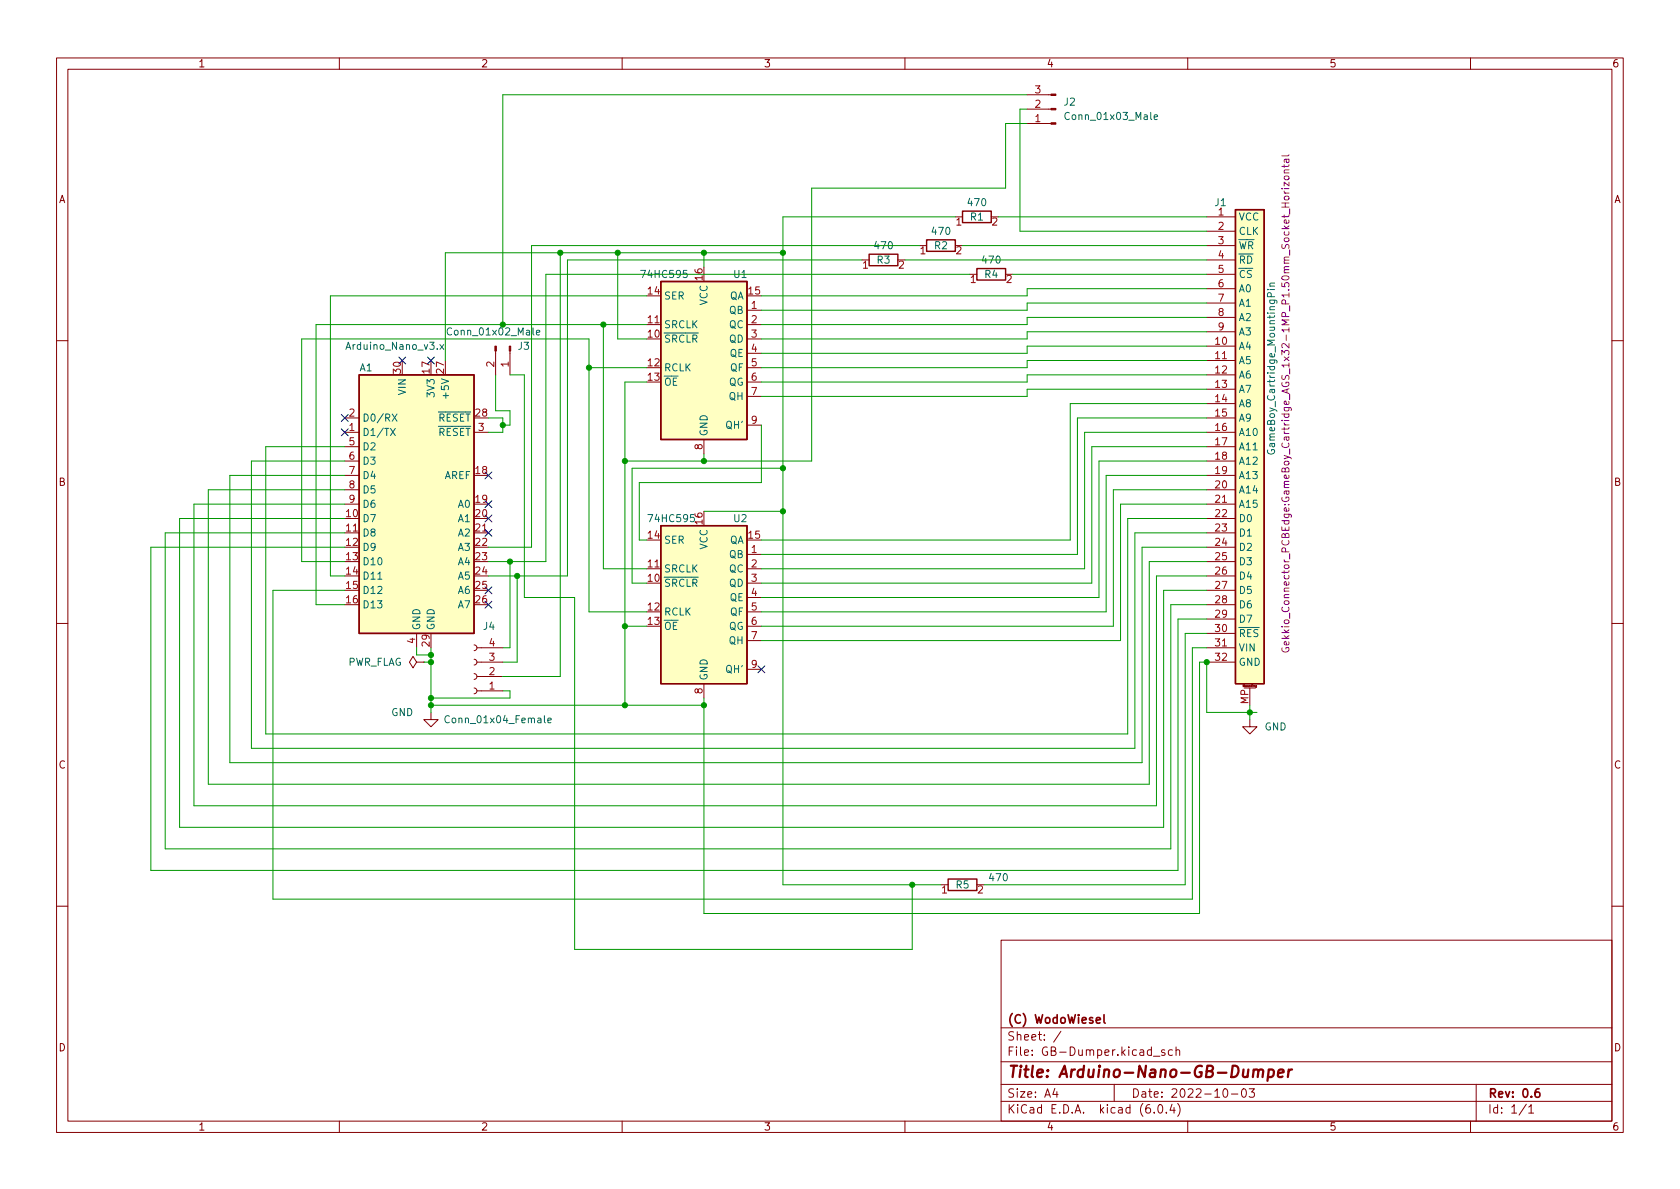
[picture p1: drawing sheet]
<svg xmlns="http://www.w3.org/2000/svg" width="297mm" height="210mm" viewBox="0 0 297 210" stroke-linecap="round" stroke-linejoin="round" font-family="sans-serif">
<g fill="none" stroke="#840000" stroke-width=".18">
<path d="M10 10.2h277v190.1h-277zM12 12.2h273v186.1h-273zM60 10.2v2M110 10.2v2M160 10.2v2M181.6 16.8h4.2M181.6 19.3h4.2M210 10.2v2M260 10.2v2M181.6 21.8h4.2M213.4 38.3h5M114.3 57.4h2.5"/>
<path d="M132.1 54.9h2.5M132.1 57.4h2.5M132.1 59.9h2.5M213.4 40.9h5M213.4 43.4h5M213.4 46h5M213.4 48.5h5M213.4 51h5M213.4 53.6h5M213.4 56.1h5M213.4 58.7h5M10 60.2h2"/>
<path d="M61 73.9h2.5M61 76.4h2.5M61 79h2.5M83.8 76.4h2.6M87.6 62.1v4.2M90.2 62.1v4.2M124.5 77.7v2.6M132.1 62.5h2.5M132.1 65h2.5M132.1 67.6h2.5M132.1 70.1h2.5M132.1 75.2h2.5"/>
<path d="M213.4 61.2h5M213.4 63.7h5M213.4 66.3h5M213.4 68.8h5M213.4 71.4h5M213.4 73.9h5M213.4 76.4h5M213.4 79h5M285 60.2h2M61 81.5h2.5M61 84.1h2.5M61 86.6h2.5"/>
<path d="M61 89.1h2.5M61 94.2h2.5M83.8 94.2h2.6M132.1 98h2.5M213.4 81.5h5M213.4 84.1h5M213.4 86.6h5M213.4 89.1h5M213.4 91.7h5M213.4 94.2h5M213.4 96.8h5M213.4 99.3h5"/>
<path d="M10 110.2h2M73.7 117.1l-.7-1-.6 1 .6 1 .7-1h1.2M73.7 112v2.5M74.9 117.1h.1M83.8 114l.4 .2 .1 .3-.1 .4-.4 .2M83.8 116.6l.4 .1 .1 .4-.1 .3-.4 .2M83.8 119.1l.4 .2 .1 .3-.1 .4-.4 .1M84.3 114.5h4.6M84.3 117.1h4.6M84.3 119.6h4.6M114.3 100.6h2.5M132.1 100.6h2.5"/>
<path d="M132.1 103.1h2.5M132.1 105.7h2.5M132.1 108.2h2.5M132.1 110.7h2.5M132.1 113.3h2.5M132.1 118.4h2.5M213.4 101.8h5M213.4 104.4h5M213.4 106.9h5M213.4 109.5h5M213.4 112h5M213.4 114.5h5"/>
<path d="M213.4 117.1h5M285 110.2h2M76.2 126v1.2h1.3l-1.3 1.3-1.3-1.3h1.3M83.8 121.7l.4 .1 .1 .4-.1 .3-.4 .2M84.3 122.2h4.6M124.5 120.9v2.5M220 121.7h2M221 127.2v1.3h1.2l-1.2 1.3-1.3-1.3h1.3M221 121.7v3M222.2 121.4h-.2v-.2h.2v.3l-.2 .1M10 160.2h2M177 166.3h108v32h-108z"/>
<path d="M285 160.2h2M60 198.3v2M110 198.3v2M160 198.3v2M177 194.8h108M177 191.8h108M177 187.8h108M177 181.8h108M186.5 192.5l-.4 1h1M186.9 193v1M187.6 182.4l-1.3 1.9M197 191.8v3"/>
<path d="M203.9 186.8h1.2M204.1 196.7v.1M204.9 195.4l.2-.1a.81 .81 0 0 1 .6 .7 .81 .81 0 0 1-.3 .8h-.2a.81 .81 0 0 1-.6-.6 .81 .81 0 0 1 .3-.8zM205.9 185.7l-.3-.1-.2 .2v.3l.5 .1v.4h-.5M206.2 196.7v.1M207.2 195.3l-.3 1h.9M207.3 185.7l-.4-.1-.3 .3v.4l.1 .3h.6M207.6 195.8v1M207.9 185.8l.2-.2 .4 .1 .1 .9M207.9 185.1v1.5M208.2 195.1a1.72 1.72 0 0 1 0 2.3M210 198.3v2"/>
<path d="M216.4 192.6l.2-.1a.81 .81 0 0 1 .6 .7 .81 .81 0 0 1-.3 .8h-.2a.81 .81 0 0 1-.6-.6 .81 .81 0 0 1 .3-.8zM217.7 193.5h1.2M219.7 192.6l.2-.1a.81 .81 0 0 1 .5 .7 .81 .81 0 0 1-.3 .8h-.1a.81 .81 0 0 1-.6-.6 .81 .81 0 0 1 .3-.8zM220.9 192.5h.9l-.5 .6 .4 .1v.7l-.2 .1h-.4l-.2-.1M260 198.3v2M261 191.8v6.5M269.9 195.3l-1.3 1.9M270.3 195.8l.4-.5v1.5M270.3 196.8h.9"/>
</g>
<path d="M195.2 179.4v1.3l.2 .2M193.8 180.4l.8-.1-.1-.3-.4-.1-.3 .2 .1 .8h.6M272.1 192.5a.59 .59 0 0 0-.7 .7v.5l.2 .3h.4l.2-.1 .1-.5-.2-.2-.4-.1-.3 .3" fill="none" stroke="#840000" stroke-width=".3"/>
<path d="M221.7 189.3a.49 .49 0 0 1 .8 .1l-.1 1.1M222.5 189.4a.5 .5 0 0 1 .8-.2l-.1 1.3M224.3 189.2l.2-.1 .6 .1 .2 .3-.1 .6a.66 .66 0 0 1-1 .3M224.3 189.1l-.2 2M226 189.8l1-.2-.1-.4-.2-.1-.6 .1-.2 1 .3 .3 .6-.1M227.9 189.1l-.2 1.4M228.4 189.1l-.4 .1-.2 .3" fill="none" stroke="#840000" stroke-width=".4"/>
<g fill="#ffffc2" stroke="#ffffc2" stroke-width=".18">
<path d="M218.4 37.1h5.1v83.8h-5.1z"/>
<path d="M116.8 93h15.3v27.9h-15.3z"/>
<path d="M63.5 66.3h20.3v45.7h-20.3z"/>
<path d="M116.8 49.8h15.3v27.9h-15.3z"/>
</g>
<path d="M170.2 37.3h5.1v2.1h-5.1zM218.4 37.1h5.1v83.8h-5.1zM116.8 49.8h15.3v27.9h-15.3zM153.7 45h5v2h-5zM163.8 42.4h5.1v2h-5.1zM172.7 47.5h5.1v2h-5.1zM63.5 66.3h20.3v45.7h-20.3zM116.8 93h15.3v27.9h-15.3zM167.6 155.4h5.1v2.1h-5.1z" fill="none" stroke="#840000" stroke-width=".25"/>
<g fill="none" stroke="#006464" stroke-width=".18">
<path d="M204.1 20.7l.6-.1-.1-.2-.4-.1-.1 .2v.6h.5M94.8 58.8l.7-.1-.1-.2-.4-.1-.2 .2 .1 .6h.5M224.1 51.2h.1M224.5 51.2h.9M224.5 50.6h.9M224.8 52.5l-.1-.6-.2-.2-.3 .1-.1 .7h1.3M225.4 50.1h-.8l-.1 .3 .1 .2M69 75.8l.9 1.2M69.3 73.2l.9 1.3M69.9 75.8l-.9 1.2M70.2 73.2l-.9 1.3M77.8 60.9l.7 .9"/>
<path d="M78.5 60.9l-.7 .9M224.2 79.6a.59 .59 0 0 0 .5 .7 .59 .59 0 0 0 .6-.7l-.5-.1v.2M66.8 102.4h.7M79.4 126.7a.6 .6 0 0 0-.8 .4 .6 .6 0 0 0 .6 .7l.2-.1M96.9 127.4l.6-.1-.1-.3h-.4l-.1 .2v.6h.5"/>
</g>
<g fill="none" stroke="#840084" stroke-width=".18">
<path d="M226.6 33.4h.2M227.1 33.8l.2 .3M227.1 33.4h.8M227.1 30.6h.8M227.1 29.1v.5M227.1 31.2l.6-.1 .1 .1 .1 .3-.2 .3h-.4l-.2-.3zM227.4 28.2v.4l.2 .2 .3-.2-.1-.4M227.9 32.2v.7l-.8-.7v.7M227.9 30l-.8 .1v.3l.1 .2M227.9 29.1l-.2 .3h-1.1M227.9 28.2h-.8v.5M227.9 27.4l-.2 .2h-1.1"/>
<path d="M226.6 112.9h1.3M226.7 114.6a.59 .59 0 0 0 .6 .7 .59 .59 0 0 0 .5-.7l-.4-.1v.3M227.1 112.4l.4 .5M227.8 113.5l.1 .4-.2 .1h-.6v-.5l.3-.1 .1 .6M227.9 112.4l-.5 .4"/>
</g>
<g fill="#840000" stroke="#840000" stroke-width=".18">
<path d="M87.5 61.2h.3v.9h-.3z"/>
<path d="M90 61.2h.3v.9h-.3z"/>
<path d="M185.8 16.6h.9v.3h-.9z"/>
<path d="M185.8 19.2h.9v.2h-.9z"/>
<path d="M185.8 21.7h.9v.3h-.9z"/>
</g>
<g fill="none" stroke="#009600" stroke-width=".18">
<path d="M181.6 19.3h-1.3v21.6h33.1M181.6 16.8h-92.7v40.6M168.9 38.3h-30.5v118.2h28M176.5 38.3h36.9M181.6 21.8h-3.8v11.5h-34.3v48.2h-33M99.1 44.7v74.9h-10.2M106.7 57.4v43.2h7.6M109.2 44.7v15.2h5.1M114.3 57.4h-58.4v49.5h5.1M114.3 52.3h-55.9v49.5h2.6M124.5 44.7v2.5M138.4 44.7h-59.7v19"/>
<path d="M152.4 46h-52.1v55.8h-13.9M160 46h53.4M162.6 43.4h-68.6v53.4h-7.6M170.2 43.4h43.2M171.4 48.5h-74.9v50.8h-10.1M179.1 48.5h34.3M213.4 53.6h-31.8v1.3h-47M213.4 56.1h-31.8v1.3h-47M213.4 51h-31.8v1.3h-47M213.4 58.7h-31.8v1.2h-47M61 79h-14v50.8h152.4v-38.1h14M86.4 73.9h2.5v2.5h-2.5"/>
<path d="M87.6 66.3v6.3h2.6v2.6h-1.3M90.2 66.3h2.5v39.4h8.9v62.2h59.7v-11.4M104.1 65h10.2M114.3 67.6h-3.8v57.1M134.6 75.2v10.1h-21.6v10.2h1.3M213.4 61.2h-31.8v1.3h-47M213.4 63.7h-31.8v1.3h-47M213.4 66.3h-31.8v1.3h-47M213.4 68.8h-31.8v1.3h-47M213.4 73.9h-22.9v24.1h-55.9M213.4 71.4h-24.2v24.1h-54.6M213.4 79h-20.4v24.1h-58.4"/>
<path d="M213.4 76.4h-21.6v24.2h-57.2M61 81.5h-16.6v50.8h156.3v-38.1h12.7M61 86.6h-24.2v52.1h166.4v-39.4h10.2M61 84.1h-20.4v50.8h161.3v-38.1h11.5M61 99.3h-7.7v-39.4h50.8v48.3h10.2M61 96.8h-34.3v57.1h181.6v-44.4h5.1M61 91.7h-29.3v54.6h174v-41.9h7.7M61 89.1h-26.7v53.4h170.2v-40.7h8.9M61 94.2h-31.8v55.9h177.8v-43.2h6.4M90.2 99.3v15.2h-1.3M124.5 80.3v1.2M124.5 90.4h13.9"/>
<path d="M138.4 82.8h-26.6v20.3h2.5M213.4 81.5h-19.1v24.2h-59.7M213.4 86.6h-16.6v24.1h-62.2M213.4 84.1h-17.8v24.1h-61M213.4 89.1h-15.3v24.2h-63.5M61 104.4h-12.7v54.6h162.5v-44.5h2.6M73.7 114.5v1.3h2.5M74.9 117.1h1.3M76.2 114.5v11.5M91.4 101.8v15.3h-2.5M110.5 110.7h3.8M213.4 112h-3.9v44.5h-35.5"/>
<path d="M76.2 124.7h48.3M88.9 122.2h1.3v1.2h-14M124.5 123.4v38.1h87.6v-44.4h1.3v8.9h8.8M221 124.7v2.5"/>
</g>
<g fill="none" stroke="#000084" stroke-width=".18">
<path d="M60.4 73.3l1.2 1.2M60.4 75.8l1.2 1.3M61.6 73.3l-1.2 1.2M61.6 75.8l-1.2 1.3M70.5 63.1l1.2 1.3M71.7 63.1l-1.2 1.3M75.6 63.1l1.2 1.3M76.8 63.1l-1.2 1.3M85.8 91.1l1.2 1.2M85.8 93.6l1.2 1.2M85.8 83.5l1.2 1.2M85.8 88.5l1.2 1.3"/>
<path d="M87 91.1l-1.2 1.2M87 93.6l-1.2 1.2M87 83.5l-1.2 1.2M87 88.5l-1.2 1.3M85.8 106.3l1.2 1.2M85.8 103.8l1.2 1.2M87 106.3l-1.2 1.2M87 103.8l-1.2 1.2M134 117.7l1.2 1.3M135.2 117.7l-1.2 1.3"/>
</g>
<g fill="#009600" stroke="#009600" stroke-width=".18">
<circle cx="138.4" cy="44.7" r=".46"/>
<circle cx="106.7" cy="57.4" r=".46"/>
<circle cx="88.9" cy="57.4" r=".46"/>
<circle cx="99.1" cy="44.7" r=".46"/>
<circle cx="109.2" cy="44.7" r=".46"/>
<circle cx="104.1" cy="65" r=".46"/>
<circle cx="110.5" cy="81.5" r=".46"/>
<circle cx="124.5" cy="44.7" r=".46"/>
<circle cx="90.2" cy="99.3" r=".46"/>
<circle cx="76.2" cy="115.8" r=".46"/>
<circle cx="76.2" cy="117.1" r=".46"/>
<circle cx="76.2" cy="124.7" r=".46"/>
<circle cx="76.2" cy="123.4" r=".46"/>
<circle cx="91.4" cy="101.8" r=".46"/>
<circle cx="161.3" cy="156.5" r=".46"/>
<circle cx="213.4" cy="117.1" r=".46"/>
<circle cx="221" cy="126" r=".46"/>
<circle cx="88.9" cy="75.2" r=".46"/>
<circle cx="138.4" cy="90.4" r=".46"/>
<circle cx="110.5" cy="110.7" r=".46"/>
<circle cx="124.5" cy="81.5" r=".46"/>
<circle cx="138.4" cy="82.8" r=".46"/>
<circle cx="110.5" cy="124.7" r=".46"/>
<circle cx="124.5" cy="124.7" r=".46"/>
</g>
<text font-size="2.8" fill="#840000" x="178" y="190.6">Title: Arduino-Nano-GB-Dumper</text>
<g font-size="2.1" fill="#840000">
<text x="178" y="184">Sheet: /</text>
<text x="178" y="181">(C) WodoWiesel</text>
<text x="178" y="186.7">File: GB-Dumper.kicad_sch</text>
<text x="178" y="196.9">KiCad E.D.A. kicad (6.0.4)</text>
<text x="178" y="194.1">Size: A4</text>
<text x="200" y="194.1">Date: 2022-10-03</text>
<text x="263" y="194.1">Rev: 0.6</text>
<text x="263" y="196.9">Id: 1/1</text>
</g>
<g font-size="1.8" fill="#840000">
<text x="35" y="11.9">1</text>
<text x="85" y="11.9">2</text>
<text x="135" y="11.9">3</text>
<text x="185" y="11.9">4</text>
<text x="235" y="11.9">5</text>
<text x="285" y="11.9">6</text>
<text x="10.3" y="35.9">A</text>
<text x="285.3" y="35.9">A</text>
<text x="10.3" y="85.9">B</text>
<text x="285.3" y="85.9">B</text>
<text x="10.3" y="135.9">C</text>
<text x="285.3" y="135.9">C</text>
<text x="10.3" y="185.9">D</text>
<text x="285.3" y="185.9">D</text>
<text x="35" y="199.9">1</text>
<text x="85" y="199.9">2</text>
<text x="135" y="199.9">3</text>
<text x="185" y="199.9">4</text>
<text x="235" y="199.9">5</text>
<text x="285" y="199.9">6</text>
</g>
<g font-size="1.8" fill="#a90000">
<text x="183" y="16.5">3</text>
<text x="183" y="21.6">1</text>
<text x="183" y="19">2</text>
<text x="169.1" y="39.9">1</text>
<text x="175.4" y="39.9">2</text>
<text x="215.4" y="40.6">2</text>
<text x="152.5" y="47.5">1</text>
<text x="158.9" y="47.5">2</text>
<text x="162.7" y="45">1</text>
<text x="169.1" y="45">2</text>
<text x="215.4" y="43.2">3</text>
<text x="215.4" y="45.7">4</text>
<text x="114.6" y="52.1">14</text>
<text x="124.2" y="49.5" transform="rotate(-90 124.2 49.5)">16</text>
<text x="132.4" y="52.1">15</text>
<text x="171.6" y="50">1</text>
<text x="177.9" y="50">2</text>
<text x="215.4" y="48.3">5</text>
<text x="215.4" y="50.8">6</text>
<text x="215.4" y="53.3">7</text>
<text x="114.6" y="59.7">10</text>
<text x="114.6" y="57.1">11</text>
<text x="132.9" y="54.6">1</text>
<text x="132.9" y="57.1">2</text>
<text x="132.9" y="59.7">3</text>
<text x="215.4" y="55.9">8</text>
<text x="215.4" y="58.4">9</text>
<text x="87.4" y="64.9" transform="rotate(-90 87.4 64.9)">2</text>
<text x="89.9" y="64.9" transform="rotate(-90 89.9 64.9)">1</text>
<text x="114.6" y="64.8">12</text>
<text x="132.9" y="62.2">4</text>
<text x="132.9" y="64.8">5</text>
<text x="214.9" y="61">10</text>
<text x="214.9" y="63.5">11</text>
<text x="70.9" y="66" transform="rotate(-90 70.9 66)">30</text>
<text x="75.9" y="66" transform="rotate(-90 75.9 66)">17</text>
<text x="78.5" y="66" transform="rotate(-90 78.5 66)">27</text>
<text x="114.6" y="67.3">13</text>
<text x="132.9" y="67.3">6</text>
<text x="132.9" y="69.8">7</text>
<text x="214.9" y="66">12</text>
<text x="214.9" y="68.6">13</text>
<text x="214.9" y="71.1">14</text>
<text x="61.7" y="76.2">1</text>
<text x="61.7" y="73.7">2</text>
<text x="84.1" y="73.7">28</text>
<text x="84.6" y="76.2">3</text>
<text x="132.9" y="74.9">9</text>
<text x="214.9" y="73.7">15</text>
<text x="214.9" y="76.2">16</text>
<text x="61.7" y="78.7">5</text>
<text x="61.7" y="81.3">6</text>
<text x="61.7" y="83.8">7</text>
<text x="84.1" y="83.8">18</text>
<text x="124.2" y="79.5" transform="rotate(-90 124.2 79.5)">8</text>
<text x="214.9" y="78.7">17</text>
<text x="214.9" y="81.3">18</text>
<text x="214.9" y="83.8">19</text>
<text x="61.7" y="86.4">8</text>
<text x="61.7" y="88.9">9</text>
<text x="84.1" y="88.9">19</text>
<text x="214.9" y="86.4">20</text>
<text x="214.9" y="88.9">21</text>
<text x="61.2" y="91.4">10</text>
<text x="61.2" y="94">11</text>
<text x="84.1" y="91.4">20</text>
<text x="84.1" y="94">21</text>
<text x="114.6" y="95.2">14</text>
<text x="124.2" y="92.7" transform="rotate(-90 124.2 92.7)">16</text>
<text x="132.4" y="95.2">15</text>
<text x="214.9" y="91.4">22</text>
<text x="214.9" y="94">23</text>
<text x="61.2" y="96.5">12</text>
<text x="61.2" y="99.1">13</text>
<text x="61.2" y="101.6">14</text>
<text x="84.1" y="96.5">22</text>
<text x="84.1" y="99.1">23</text>
<text x="84.1" y="101.6">24</text>
<text x="114.6" y="100.3">11</text>
<text x="132.9" y="97.8">1</text>
<text x="132.9" y="100.3">2</text>
<text x="214.9" y="96.5">24</text>
<text x="214.9" y="99.1">25</text>
<text x="214.9" y="101.6">26</text>
<text x="61.2" y="104.1">15</text>
<text x="61.2" y="106.7">16</text>
<text x="84.1" y="104.1">25</text>
<text x="84.1" y="106.7">26</text>
<text x="114.6" y="102.9">10</text>
<text x="114.6" y="107.9">12</text>
<text x="132.9" y="102.9">3</text>
<text x="132.9" y="105.4">4</text>
<text x="132.9" y="107.9">5</text>
<text x="214.9" y="104.1">27</text>
<text x="214.9" y="106.7">28</text>
<text x="73.4" y="113.8" transform="rotate(-90 73.4 113.8)">4</text>
<text x="114.6" y="110.5">13</text>
<text x="132.9" y="110.5">6</text>
<text x="132.9" y="113">7</text>
<text x="214.9" y="109.2">29</text>
<text x="214.9" y="111.8">30</text>
<text x="75.9" y="114.3" transform="rotate(-90 75.9 114.3)">29</text>
<text x="86.5" y="119.4">2</text>
<text x="86.5" y="116.8">3</text>
<text x="86.5" y="114.3">4</text>
<text x="132.9" y="118.1">9</text>
<text x="214.9" y="114.3">31</text>
<text x="214.9" y="116.8">32</text>
<text x="86.5" y="121.9">1</text>
<text x="124.2" y="122.7" transform="rotate(-90 124.2 122.7)">8</text>
<text x="220.7" y="124.5" transform="rotate(-90 220.7 124.5)">MP</text>
<text x="166.5" y="158">1</text>
<text x="172.9" y="158">2</text>
</g>
<g font-size="1.8" fill="#006464">
<text x="188.1" y="18.7">J2</text>
<text x="188.8" y="21.2">Conn_01x03_Male</text>
<text x="164.9" y="41.5">470</text>
<text x="171.2" y="36.4">470</text>
<text x="171.6" y="39">R1</text>
<text x="214.8" y="36.4">J1</text>
<text x="215.4" y="38.1">1</text>
<text x="218.9" y="39">VCC</text>
<text x="218.9" y="41.5">CLK</text>
<text x="154.7" y="44.1">470</text>
<text x="155.1" y="46.6">R3</text>
<text x="165.2" y="44.1">R2</text>
<text x="173.8" y="46.6">470</text>
<text x="218.9" y="44.1">~{WR}</text>
<text x="218.9" y="46.6">~{RD}</text>
<text x="113.7" y="49.1">74HC595</text>
<text x="117.3" y="53">SER</text>
<text x="128.9" y="53">QA</text>
<text x="129.8" y="49.1">U1</text>
<text x="174.1" y="49.1">R4</text>
<text x="218.9" y="49.1">~{CS}</text>
<text x="218.9" y="51.7">A0</text>
<text x="79.6" y="59.3">Conn_01x02_Male</text>
<text x="117.3" y="58">SRCLK</text>
<text x="125.1" y="54" transform="rotate(-90 125.1 54)">VCC</text>
<text x="128.9" y="55.5">QB</text>
<text x="128.9" y="58">QC</text>
<text x="218.9" y="54.2">A1</text>
<text x="218.9" y="56.8">A2</text>
<text x="218.9" y="59.3">A3</text>
<text x="61.5" y="61.8">Arduino_Nano_v3.x</text>
<text x="63.6" y="65.7">A1</text>
<text x="91.6" y="61.8">J3</text>
<text x="117.3" y="60.6">~{SRCLR}</text>
<text x="117.3" y="65.7">RCLK</text>
<text x="128.9" y="60.6">QD</text>
<text x="129" y="63.1">QE</text>
<text x="129.1" y="65.7">QF</text>
<text x="218.9" y="61.8">A4</text>
<text x="218.9" y="64.4">A5</text>
<text x="71.8" y="69.7" transform="rotate(-90 71.8 69.7)">VIN</text>
<text x="76.8" y="69.9" transform="rotate(-90 76.8 69.9)">3V3</text>
<text x="79.4" y="70" transform="rotate(-90 79.4 70)">+5V</text>
<text x="117.3" y="68.2">~{OE}</text>
<text x="128.8" y="68.2">QG</text>
<text x="128.9" y="70.7">QH</text>
<text x="218.9" y="66.9">A6</text>
<text x="218.9" y="69.5">A7</text>
<text x="64" y="77.1">D1/TX</text>
<text x="64" y="74.5">D0/RX</text>
<text x="76" y="74.5">~{RESET}</text>
<text x="76" y="77.1">~{RESET}</text>
<text x="125.1" y="77.2" transform="rotate(-90 125.1 77.2)">GND</text>
<text x="128.5" y="75.8">QH'</text>
<text x="218.9" y="72">A8</text>
<text x="218.9" y="74.5">A9</text>
<text x="218.9" y="77.1">A10</text>
<text x="64" y="79.6">D2</text>
<text x="64" y="82.2">D3</text>
<text x="218.9" y="79.6">A11</text>
<text x="218.9" y="82.2">A12</text>
<text x="225.4" y="79.5" transform="rotate(-90 225.4 79.5)">GameBoy_Cartridge_MountingPin</text>
<text x="64" y="84.7">D4</text>
<text x="64" y="87.2">D5</text>
<text x="64" y="89.8">D6</text>
<text x="78.5" y="84.7">AREF</text>
<text x="81.1" y="89.8">A0</text>
<text x="218.9" y="84.7">A13</text>
<text x="218.9" y="87.2">A14</text>
<text x="218.9" y="89.8">A15</text>
<text x="64" y="92.3">D7</text>
<text x="64" y="94.9">D8</text>
<text x="81.1" y="92.3">A1</text>
<text x="81.1" y="94.9">A2</text>
<text x="115" y="92.3">74HC595</text>
<text x="129.8" y="92.3">U2</text>
<text x="218.9" y="92.3">D0</text>
<text x="218.9" y="94.9">D1</text>
<text x="64" y="97.4">D9</text>
<text x="64" y="99.9">D10</text>
<text x="81.1" y="97.4">A3</text>
<text x="81.1" y="99.9">A4</text>
<text x="117.3" y="101.2">SRCLK</text>
<text x="117.3" y="96.1">SER</text>
<text x="125.1" y="97.2" transform="rotate(-90 125.1 97.2)">VCC</text>
<text x="128.9" y="98.7">QB</text>
<text x="128.9" y="96.1">QA</text>
<text x="128.9" y="101.2">QC</text>
<text x="218.9" y="97.4">D2</text>
<text x="218.9" y="99.9">D3</text>
<text x="64" y="102.5">D11</text>
<text x="64" y="105">D12</text>
<text x="64" y="107.6">D13</text>
<text x="81.1" y="102.5">A5</text>
<text x="81.1" y="105">A6</text>
<text x="81.1" y="107.6">A7</text>
<text x="117.3" y="103.8">~{SRCLR}</text>
<text x="128.9" y="103.8">QD</text>
<text x="129" y="106.3">QE</text>
<text x="218.9" y="102.5">D4</text>
<text x="218.9" y="105">D5</text>
<text x="218.9" y="107.6">D6</text>
<text x="74.3" y="111.5" transform="rotate(-90 74.3 111.5)">GND</text>
<text x="76.8" y="111.5" transform="rotate(-90 76.8 111.5)">GND</text>
<text x="85.5" y="111.4">J4</text>
<text x="117.3" y="108.8">RCLK</text>
<text x="117.3" y="111.4">~{OE}</text>
<text x="128.8" y="111.4">QG</text>
<text x="128.9" y="113.9">QH</text>
<text x="129.1" y="108.8">QF</text>
<text x="218.9" y="110.1">D7</text>
<text x="218.9" y="112.6">~{RES}</text>
<text x="61.4" y="117.7">PWR_FLAG</text>
<text x="128.5" y="119">QH'</text>
<text x="218.9" y="115.2">VIN</text>
<text x="218.9" y="117.7">GND</text>
<text x="125.1" y="120.4" transform="rotate(-90 125.1 120.4)">GND</text>
<text x="69.2" y="126.6">GND</text>
<text x="79.3" y="127.9">Conn_01x04_Female</text>
<text x="223.6" y="129.2">GND</text>
<text x="175.1" y="155.8">470</text>
<text x="169" y="157.1">R5</text>
</g>
<text font-size="1.8" fill="#840084" x="228" y="112.2" transform="rotate(-90 228 112.2)">Gekkio_Connector_PCBEdge:GameBoy_Cartridge_AGS_1x32-1MP_P1.50mm_Socket_Horizontal</text>
<text font-size=".5" fill="#840000" x="219.8" y="121.5">Mounting</text>
</svg>
